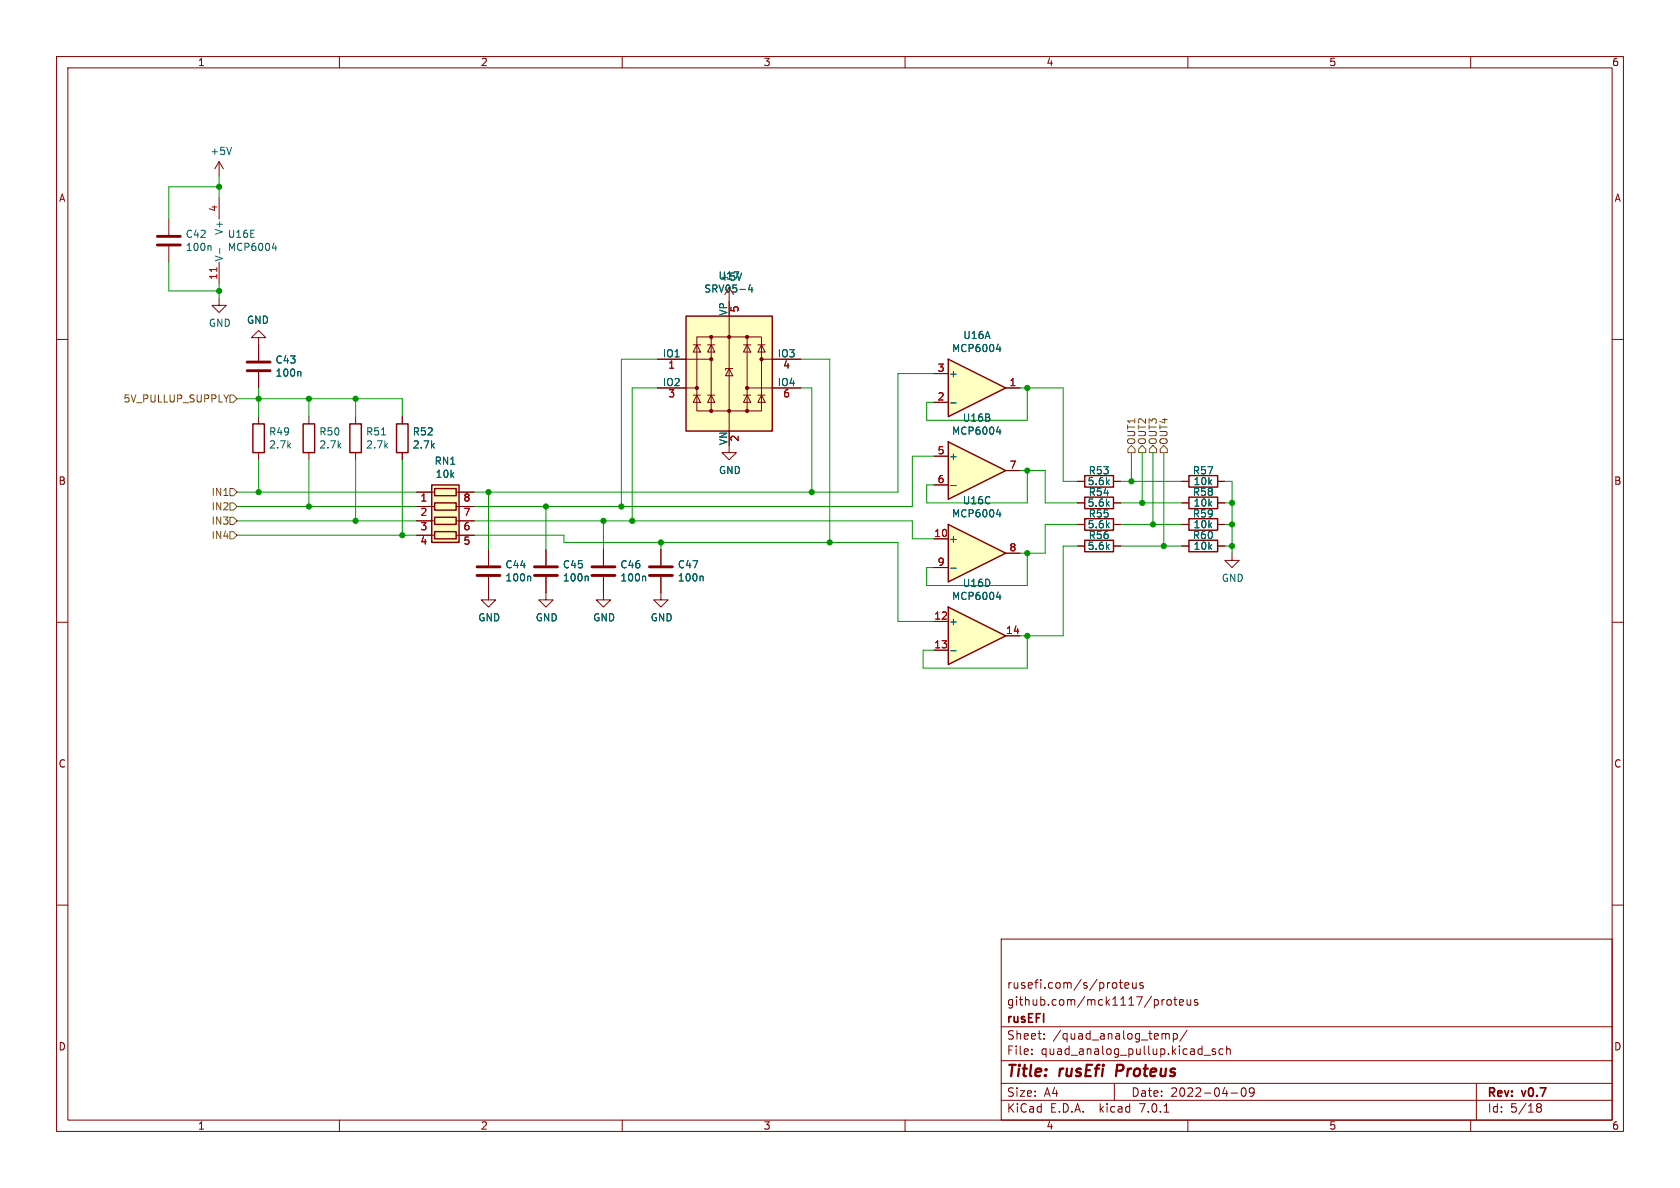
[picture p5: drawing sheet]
<svg xmlns="http://www.w3.org/2000/svg" width="297mm" height="210mm" viewBox="0 0 297 210" stroke-linecap="round" stroke-linejoin="round" font-family="sans-serif">
<g fill="none" stroke="#840000" stroke-width=".18">
<path d="M10 10h277v190h-277zM12 12h273v186h-273zM60 10v2M110 10v2M160 10v2M210 10v2M260 10v2M29.8 38.7v2.8M38.7 34.9v3.8M10 60h2M29.8 43.6v2.8M38.7 46.4v3.8"/>
<path d="M123.2 59.6h11.4v13h-11.4zM125.7 59.6v13M128.9 50.8v2.5M128.9 55.9v20.3M132.1 59.6v13M285 60h2M54.6 73.7v1.2M62.9 73.7v1.2M71.1 73.7v1.2M116.2 63.5h9.5M116.2 68.6h7M122.6 69.9h1.2"/>
<path d="M122.6 61h1.2M123.2 69.9l.6 1.2h-1.2zM123.2 61l.6 1.2h-1.2zM125.1 69.9h1.3M125.1 61h1.3M125.7 69.9l.7 1.2h-1.3zM125.7 61l.7 1.2h-1.3zM128.9 65.2l.6 1.2h-1.2zM128.9 78.7v1.3h1.3l-1.3 1.3-1.3-1.3h1.3M129.5 65.2h-1.2v.2M131.4 69.9h1.3M131.4 61h1.3"/>
<path d="M132.1 69.9l.6 1.2h-1.3zM132.1 61l.6 1.2h-1.3zM132.1 68.6h9.5M134 69.9h1.3M134 61h1.3M134.6 69.9l.7 1.2h-1.3zM134.6 61l.7 1.2h-1.3zM134.6 63.5h7M54.6 80v1.3M62.9 80v1.3M71.1 80v1.3M73.7 87h3.1"/>
<path d="M73.7 89.5h3.1M73.7 92.1h3.1M73.7 94.6h3.1M80.6 87h3.2M80.6 89.5h3.2M80.6 92.1h3.2M80.6 94.6h3.2M86.4 97.2v2.7M96.5 97.2v2.7M106.7 97.2v2.7M116.8 97.2v2.7M190.5 88.9h1.3"/>
<path d="M190.5 85.1h1.3M196.8 88.9h1.3M196.8 85.1h1.3M208.9 92.7h1.3M208.9 88.9h1.3M208.9 96.5h1.3M208.9 85.1h1.3M215.3 92.7h1.2M215.3 88.9h1.2M215.3 96.5h1.2M215.3 85.1h1.2M217.8 97.8v1.3h1.3l-1.3 1.2-1.3-1.2h1.3"/>
<path d="M10 110h2M86.4 102v4h1.2l-1.2 1.3-1.3-1.3h1.3M96.5 102v4h1.3l-1.3 1.3-1.3-1.3h1.3M106.7 102v4h1.2l-1.2 1.3-1.3-1.3h1.3M116.8 102v4h1.3l-1.3 1.3-1.2-1.3h1.2M285 110h2M10 160h2M285 160h2M177 166h108v32h-108zM197.9 173.7h.5M198.1 173.2v1.3l.3 .2M198.9 174.2l.7-.1-.1-.3-.4-.1-.2 .2v.7h.6"/>
<path d="M200.2 173.7l.1 .9 .3 .1 .3-.1M200.9 173.7v1M202.1 173.8l-.4-.1-.2 .2 .1 .2 .5 .2v.3h-.6M205.9 176.7l-.3 .1-.2 .2M206.4 176.8l.2-.1 .4 .1 .1 .6-.2 .2-.3 .1-.2-.1zM207.5 176.7h.6M207.7 176.2v1.3l.4 .2M208.5 177.2l.7-.1-.1-.3-.4-.1-.2 .2 .1 .7h.5M209.9 176.7v.9l.4 .1 .2-.1M210.5 176.7v1M211.7 176.8l-.3-.1-.3 .2 .1 .2 .5 .2v.3h-.6M60 198v2"/>
<path d="M110 198v2M160 198v2M177 194.5h108M177 191.5h108M177 187.5h108M177 181.5h108M182.4 186.3v.1M182.4 185.5v.1M184.6 183.6v.1M184.6 182.8v.1M197 191.5v3M205.8 196.6h.8"/>
<path d="M205.9 182.7l.2 .2M206.1 182.9v.8M206.1 182.9l.2-.2 .3 .1 .1 .9M207.4 182.8l.5-.1 .2 .3v.4l-.1 .2h-.6M207.4 182.7v1.5M209.9 182.1l-1.3 2M210 198v2M212.9 186.5h1.1M214.9 185.5l-.4-.1-.2 .2 .1 .2 .5 .2v.3h-.6M216.2 185.5l-.4-.1-.3 .3v.4l.1 .2h.6M216.9 185.5l.2-.1 .3 .1 .1 .9M216.9 184.9v1.5"/>
<path d="M217.6 193.2h1.2M219.6 192.4l.2-.1a.81 .81 0 0 1 .6 .6 .81 .81 0 0 1-.3 .8l-.2 .1a.81 .81 0 0 1-.6-.6 .81 .81 0 0 1 .3-.8zM221.7 192.9l-.3 .3h-.4l-.1-.3 .1-.5 .4-.1 .2 .1a.99 .99 0 0 1-.3 1.4h-.3M260 198v2M261 191.5v6.5M271.7 195.6l.2 .1M271.7 195.2l.2-.1 .5 .1 .1 .3-.3 .2M271.9 195.7h.3M271.9 195.7l-.2 .2M272.2 195.7l.3 .3-.1 .5-.2 .1-.5-.1"/>
</g>
<g fill="none" stroke="#840000" stroke-width=".25">
<path d="M121.3 55.9h15.2v20.3h-15.2zM53.6 74.9h2v5.1h-2zM61.8 74.9h2.1v5.1h-2.1zM70.1 74.9h2v5.1h-2zM76.3 85.7h4.9v10.2h-4.9zM76.8 86.4h3.8v1.2h-3.8zM76.8 88.9h3.8v1.3h-3.8zM76.8 91.4h3.8v1.3h-3.8zM76.8 94h3.8v1.3h-3.8zM191.8 84.1h5v2h-5zM191.8 87.9h5v2h-5zM210.2 91.7h5.1v2h-5.1z"/>
<path d="M210.2 87.9h5.1v2h-5.1zM210.2 95.5h5.1v2h-5.1zM210.2 84.1h5.1v2h-5.1z"/>
</g>
<g fill="#ffffc2" stroke="#ffffc2" stroke-width=".18">
<path d="M76.3 85.7h4.9v10.2h-4.9z"/>
<path d="M121.3 55.9h15.2v20.3h-15.2z"/>
</g>
<g fill="#840000" stroke="#840000" stroke-width=".18">
<circle cx="123.2" cy="68.6" r=".28"/>
<circle cx="125.7" cy="72.6" r=".28"/>
<circle cx="125.7" cy="63.5" r=".28"/>
<circle cx="125.7" cy="59.6" r=".28"/>
<circle cx="128.9" cy="72.6" r=".28"/>
<circle cx="128.9" cy="59.6" r=".28"/>
<circle cx="132.1" cy="72.6" r=".28"/>
<circle cx="132.1" cy="68.6" r=".28"/>
<circle cx="132.1" cy="59.6" r=".28"/>
<circle cx="134.6" cy="63.5" r=".28"/>
</g>
<path d="M37.1 43.4l.2 .2v.7M38.8 43.9v.9M48.1 43.9h.8M48.7 43.4v.9M131.1 48.3l-.4 1.2M132.6 50.3l-.3 .9h.8M132.9 50.8v.8M93.6 101.8l.2 .2v.7M103.8 101.8l.2 .2v.7M114 101.8l.1 .2v.7M124.1 101.8l.2 .2v.7" fill="none" stroke="#006464" stroke-width=".18"/>
<path d="M38.3 47.3v.7" fill="none" stroke="#a90000" stroke-width=".18"/>
<path d="M27.8 43.3h4.1M27.8 41.8h4.1M84.3 101.7h4.1M84.3 100.2h4.1M94.5 101.7h4.1M94.5 100.2h4.1M104.6 101.7h4.1M104.6 100.2h4.1M114.8 101.7h4.1M114.8 100.2h4.1" fill="none" stroke="#840000" stroke-width=".51"/>
<path d="M167.6 78.1l10.2 5.1-10.2 5.1z" fill="#ffffc2"/>
<path d="M167.6 78.1l10.2 5.1-10.2 5.1z" fill="none" stroke="#840000" stroke-width=".25"/>
<path d="M165.1 80.6h2.5M165.1 85.7h2.5M177.8 83.2h2.5" fill="none" stroke="#840000" stroke-width=".18"/>
<path d="M176.2 76.3h.8M176.8 75.9v.9M168.1 85.8h.9" fill="none" stroke="#006464" stroke-width=".18"/>
<path d="M167.6 107.3l10.2 5.1-10.2 5.1z" fill="#ffffc2"/>
<path d="M167.6 107.3l10.2 5.1-10.2 5.1z" fill="none" stroke="#840000" stroke-width=".25"/>
<path d="M165.1 109.9h2.5M165.1 114.9h2.5M177.8 112.4h2.5" fill="none" stroke="#840000" stroke-width=".18"/>
<path d="M168.1 115h.9M176.2 105.5h.8M176.8 105.1v.9" fill="none" stroke="#006464" stroke-width=".18"/>
<path d="M167.6 92.7l10.2 5.1-10.2 5.1z" fill="#ffffc2"/>
<path d="M167.6 92.7l10.2 5.1-10.2 5.1z" fill="none" stroke="#840000" stroke-width=".25"/>
<path d="M165.1 95.3h2.5M177.8 97.8h2.5M165.1 100.3h2.5" fill="none" stroke="#840000" stroke-width=".18"/>
<path d="M176.2 90.9h.8M176.8 90.5v.9M168.1 100.4h.9" fill="none" stroke="#006464" stroke-width=".18"/>
<path d="M167.6 63.5l10.2 5.1-10.2 5.1z" fill="#ffffc2"/>
<path d="M44.7 74.9h2v5.1h-2zM167.6 63.5l10.2 5.1-10.2 5.1zM191.8 95.5h5v2h-5zM191.8 91.7h5v2h-5z" fill="none" stroke="#840000" stroke-width=".25"/>
<g fill="none" stroke="#840000" stroke-width=".18">
<path d="M38.7 28.6l-.7 1.2M38.7 28.6v2.5M38.7 28.6l.8 1.2M38.7 52.7v1.3h1.3l-1.3 1.2-1.2-1.2h1.2M45.7 59.7h1.3l-1.3-1.3-1.3 1.3h1.3v4.1M45.7 65.8v2.8M45.7 73.7v1.2M71.1 73.7v1.2M116.2 68.6h5.1M116.2 63.5h5.1M136.5 68.6h5.1M136.5 63.5h5.1"/>
<path d="M165.1 71.1h2.5M165.1 66h2.5M177.8 68.6h2.5M45.7 80v1.3M71.1 80v1.3M73.7 87h2.5M73.7 89.5h2.5M73.7 92.1h2.5M73.7 94.6h2.5M81.3 87h2.5M81.3 89.5h2.5M81.3 92.1h2.5"/>
<path d="M81.3 94.6h2.5M86.4 97.2v2.7M96.5 97.2v2.7M106.7 97.2v2.7M116.8 97.2v2.7M165.1 80.6h2.5M165.1 85.7h2.5M165.1 95.3h2.5M177.8 83.2h2.5M177.8 97.8h2.5M190.5 96.5h1.3M190.5 92.7h1.3"/>
<path d="M190.5 85.1h1.3M190.5 88.9h1.3M196.8 96.5h1.3M196.8 92.7h1.3M196.8 85.1h1.3M196.8 88.9h1.3M208.9 96.5h1.3M208.9 92.7h1.3M208.9 85.1h1.3M208.9 88.9h1.3M215.3 96.5h1.2M215.3 92.7h1.2"/>
<path d="M215.3 85.1h1.2M215.3 88.9h1.2M86.4 102v2.8M96.5 102v2.8M106.7 102v2.8M116.8 102v2.8M165.1 109.9h2.5M165.1 114.9h2.5M165.1 100.3h2.5M177.8 112.4h2.5"/>
</g>
<g fill="none" stroke="#006464" stroke-width=".18">
<path d="M40.9 26l-.4 1.3M131.1 48.3l-.4 1.2M132.6 50.3l-.3 .9h.8M132.9 50.8v.8M53 65.7l.2 .1v.7M168.1 71.2h.9M176.2 61.7h.8M176.2 76.3h.8M176.8 61.3v.9M176.8 75.9v.9M168.1 85.8h.9M176.2 90.9h.8"/>
<path d="M176.8 90.5v.9M93.6 101.8l.2 .2v.7M103.8 101.8l.2 .2v.7M114 101.8l.1 .2v.7M124.1 101.8l.2 .2v.7M168.1 115h.9M168.1 100.4h.9M176.2 105.5h.8M176.8 105.1v.9"/>
</g>
<path d="M43.7 65.5h4.1M43.7 64h4.1" fill="none" stroke="#840000" stroke-width=".51"/>
<path d="M40.4 69.8l-.4 .7M40.6 69.9h.7l.6 .6-.6 .6h-.7zM200 78.7l.7 .7v.6h-1.3v-.6zM201.3 79.4l.6-.7 .7 .7v.6h-1.3zM203.8 78.7l.7 .7v.6h-1.3v-.6zM205.7 78.7l.7 .7v.6h-1.3v-.6zM39.6 87.6h.7M40.6 88.9h.7l.6 .6-.6 .7h-.7zM40.6 86.4h.7l.6 .6-.6 .6h-.7zM40.6 91.4h.7l.6 .7-.6 .6h-.7zM40.6 94h.7l.6 .6-.6 .7h-.7z" fill="none" stroke="#725600" stroke-width=".18"/>
<g fill="none" stroke="#009600" stroke-width=".18">
<path d="M38.7 31.1v3.8M38.7 33h-8.9v5.7M29.8 46.4v5h8.9M38.7 50.2v2.5M41.9 70.5h29.2v3.2M45.7 68.6v5.1M54.6 70.5v3.2M62.9 70.5v3.2M116.2 68.6h-4.4v23.5M116.2 63.5h-6.3v26M141.6 68.6h1.9v18.4M141.6 63.5h5.1v32.4"/>
<path d="M165.1 66h-6.4v21h-74.9M180.3 68.6h7.7v16.5h2.5M181.6 68.6v5.7h-17.8v-3.2h1.3M41.9 94.6h31.8M41.9 87h31.8M41.9 89.5h31.8M41.9 92.1h31.8M45.7 81.3v5.7M54.6 81.3v8.2M62.9 81.3v10.8M71.1 81.3v13.3M83.8 94.6h15.9v1.3h59v14h6.4"/>
<path d="M83.8 92.1h77.5v3.2h3.8M86.4 87v10.2M96.5 89.5v7.7M106.7 92.1v5.1M116.8 95.9v1.3M165.1 80.6h-3.8v8.9h-77.5M180.3 83.2h4.5v5.7h5.7M181.6 83.2v5.7h-17.8v-3.2h1.3M181.6 97.8v5.7h-17.8v-3.2h1.3M190.5 96.5h-2.5v15.9h-7.7M190.5 92.7h-5.7v5.1h-4.5M198.1 96.5h10.8"/>
<path d="M198.1 88.9h10.8M198.1 85.1h10.8M198.1 92.7h10.8M200 80v5.1M201.9 80v8.9M203.8 80v12.7M205.7 80v16.5M216.5 96.5h1.3M216.5 88.9h1.3M216.5 85.1h1.3v12.7M216.5 92.7h1.3M181.6 112.4v5.7h-18.4v-3.2h1.9"/>
</g>
<g fill="#009600" stroke="#009600" stroke-width=".18">
<circle cx="71.1" cy="94.6" r=".46"/>
<circle cx="86.4" cy="87" r=".46"/>
<circle cx="54.6" cy="89.5" r=".46"/>
<circle cx="62.9" cy="92.1" r=".46"/>
<circle cx="106.7" cy="92.1" r=".46"/>
<circle cx="96.5" cy="89.5" r=".46"/>
<circle cx="217.8" cy="96.5" r=".46"/>
<circle cx="205.7" cy="96.5" r=".46"/>
<circle cx="203.8" cy="92.7" r=".46"/>
<circle cx="217.8" cy="92.7" r=".46"/>
<circle cx="217.8" cy="88.9" r=".46"/>
<circle cx="143.5" cy="87" r=".46"/>
<circle cx="146.7" cy="95.9" r=".46"/>
<circle cx="109.9" cy="89.5" r=".46"/>
<circle cx="116.8" cy="95.9" r=".46"/>
<circle cx="111.8" cy="92.1" r=".46"/>
<circle cx="181.6" cy="112.4" r=".46"/>
<circle cx="181.6" cy="83.2" r=".46"/>
<circle cx="181.6" cy="68.6" r=".46"/>
<circle cx="38.7" cy="51.4" r=".46"/>
<circle cx="45.7" cy="70.5" r=".46"/>
<circle cx="62.9" cy="70.5" r=".46"/>
<circle cx="38.7" cy="33" r=".46"/>
<circle cx="54.6" cy="70.5" r=".46"/>
<circle cx="45.7" cy="87" r=".46"/>
<circle cx="201.9" cy="88.9" r=".46"/>
<circle cx="181.6" cy="97.8" r=".46"/>
<circle cx="200" cy="85.1" r=".46"/>
</g>
<g font-size="2.8" fill="#840000">
<text x="178" y="190.8">Title:</text>
<text x="187.4" y="190.8">rusEfi</text>
<text x="198" y="190.8">Proteus</text>
</g>
<g font-size="2.1" fill="#840000">
<text x="178" y="177.9">github.com/mck1117/proteus</text>
<text x="178" y="174.9">rusefi.com/s/proteus</text>
<text x="178" y="183.9">Sheet:</text>
<text x="178" y="181.1">rusEFI</text>
<text x="186.2" y="183.9">/quad_analog_temp/</text>
<text x="178" y="186.6">File:</text>
<text x="184" y="186.6">quad_analog_pullup.kicad_sch</text>
<text x="178" y="196.8">KiCad</text>
<text x="178" y="194">Size:</text>
<text x="184.6" y="194">A4</text>
<text x="185.7" y="196.8">E.D.A.</text>
<text x="194.4" y="196.8">kicad</text>
<text x="200" y="194">Date:</text>
<text x="201.5" y="196.8">7.0.1</text>
<text x="206.9" y="194">2022-04-09</text>
<text x="263" y="194.2">Rev:</text>
<text x="263" y="196.8">Id:</text>
<text x="267" y="196.8">5/18</text>
<text x="269.2" y="194.2">v0.7</text>
</g>
<g font-size="1.8" fill="#840000">
<text x="35" y="11.8">1</text>
<text x="85" y="11.8">2</text>
<text x="135" y="11.8">3</text>
<text x="185" y="11.8">4</text>
<text x="235" y="11.8">5</text>
<text x="285" y="11.8">6</text>
<text x="10.4" y="35.8">A</text>
<text x="285.4" y="35.8">A</text>
<text x="10.3" y="85.8">B</text>
<text x="285.3" y="85.8">B</text>
<text x="10.3" y="135.8">C</text>
<text x="285.3" y="135.8">C</text>
<text x="10.3" y="185.8">D</text>
<text x="285.3" y="185.8">D</text>
<text x="35" y="199.8">1</text>
<text x="85" y="199.8">2</text>
<text x="135" y="199.8">3</text>
<text x="185" y="199.8">4</text>
<text x="235" y="199.8">5</text>
<text x="285" y="199.8">6</text>
</g>
<g font-size="1.8" fill="#006464">
<text x="37.1" y="27.5">+5V</text>
<text x="39.6" y="41.6" transform="rotate(-90 39.6 41.6)">V+</text>
<text x="32.8" y="42.2">C42</text>
<text x="32.8" y="44.5">100n</text>
<text x="39.6" y="46.2" transform="rotate(-90 39.6 46.2)">V-</text>
<text x="40.2" y="42.2">U16E</text>
<text x="40.2" y="44.5">MCP6004</text>
<text x="124.5" y="51.9">SRV05-4</text>
<text x="127" y="49.6">U17</text>
<text x="127.3" y="49.8">+5V</text>
<text x="36.9" y="57.9">GND</text>
<text x="43.6" y="57.4">GND</text>
<text x="128.7" y="55.9" transform="rotate(-90 128.7 55.9)">VP</text>
<text x="48.6" y="64.4">C43</text>
<text x="117.1" y="63.2">IO1</text>
<text x="137.4" y="63.2">IO3</text>
<text x="168.2" y="62.4">MCP6004</text>
<text x="170.2" y="60.1">U16A</text>
<text x="48.6" y="66.7">100n</text>
<text x="117.1" y="68.3">IO2</text>
<text x="137.4" y="68.3">IO4</text>
<text x="167.8" y="66.9">+</text>
<text x="47.5" y="77.1">R49</text>
<text x="56.4" y="77.1">R50</text>
<text x="64.7" y="77.1">R51</text>
<text x="72.9" y="77.1">R52</text>
<text x="168.2" y="77">MCP6004</text>
<text x="170.1" y="74.7">U16B</text>
<text x="47.5" y="79.4">2.7k</text>
<text x="56.4" y="79.4">2.7k</text>
<text x="64.7" y="79.4">2.7k</text>
<text x="72.9" y="79.4">2.7k</text>
<text x="76.8" y="82.3">RN1</text>
<text x="127" y="84">GND</text>
<text x="128.7" y="78.7" transform="rotate(-90 128.7 78.7)">VN</text>
<text x="167.8" y="81.5">+</text>
<text x="77" y="84.6">10k</text>
<text x="170.1" y="89.3">U16C</text>
<text x="192.2" y="85.9">5.6k</text>
<text x="192.2" y="89.7">5.6k</text>
<text x="192.4" y="84">R53</text>
<text x="192.4" y="87.8">R54</text>
<text x="210.8" y="87.8">R58</text>
<text x="210.8" y="84">R57</text>
<text x="210.9" y="89.7">10k</text>
<text x="210.9" y="85.9">10k</text>
<text x="168.2" y="91.6">MCP6004</text>
<text x="192.2" y="93.5">5.6k</text>
<text x="192.4" y="95.4">R56</text>
<text x="192.4" y="91.6">R55</text>
<text x="210.8" y="91.6">R59</text>
<text x="210.8" y="95.4">R60</text>
<text x="210.9" y="93.5">10k</text>
<text x="89.3" y="100.6">C44</text>
<text x="99.4" y="100.6">C45</text>
<text x="109.6" y="100.6">C46</text>
<text x="119.8" y="100.6">C47</text>
<text x="167.8" y="96.1">+</text>
<text x="192.2" y="97.3">5.6k</text>
<text x="210.9" y="97.3">10k</text>
<text x="89.3" y="102.9">100n</text>
<text x="99.4" y="102.9">100n</text>
<text x="109.6" y="102.9">100n</text>
<text x="119.8" y="102.9">100n</text>
<text x="168.2" y="106.2">MCP6004</text>
<text x="170.1" y="103.9">U16D</text>
<text x="215.9" y="103">GND</text>
<text x="84.5" y="110">GND</text>
<text x="94.6" y="110">GND</text>
<text x="104.8" y="110">GND</text>
<text x="115" y="110">GND</text>
<text x="167.8" y="110.7">+</text>
</g>
<g font-size="1.8" fill="#a90000">
<text x="38.5" y="37.5" transform="rotate(-90 38.5 37.5)">4</text>
<text x="38.5" y="49.5" transform="rotate(-90 38.5 49.5)">11</text>
<text x="130.8" y="55.3" transform="rotate(-90 130.8 55.3)">5</text>
<text x="118.1" y="65.4">1</text>
<text x="138.4" y="65.4">4</text>
<text x="165.7" y="65.8">3</text>
<text x="118.1" y="70.5">3</text>
<text x="138.4" y="70.5">6</text>
<text x="165.7" y="70.9">2</text>
<text x="178.4" y="68.3">1</text>
<text x="130.8" y="78.1" transform="rotate(-90 130.8 78.1)">2</text>
<text x="165.7" y="80.4">5</text>
<text x="178.4" y="82.9">7</text>
<text x="74.3" y="88.9">1</text>
<text x="81.9" y="88.9">8</text>
<text x="165.7" y="85.5">6</text>
<text x="74.3" y="91.4">2</text>
<text x="74.3" y="94">3</text>
<text x="81.9" y="94">6</text>
<text x="81.9" y="91.4">7</text>
<text x="165.1" y="95">10</text>
<text x="74.3" y="96.5">4</text>
<text x="81.9" y="96.5">5</text>
<text x="165.7" y="100.1">9</text>
<text x="178.4" y="97.5">8</text>
<text x="165.1" y="109.6">12</text>
<text x="177.8" y="112.1">14</text>
<text x="165.1" y="114.7">13</text>
</g>
<g font-size="1.8" fill="#725600">
<text x="21.7" y="71.3">5V_PULLUP_SUPPLY</text>
<text x="200.9" y="78.6" transform="rotate(-90 200.9 78.6)">OUT1</text>
<text x="202.8" y="78.6" transform="rotate(-90 202.8 78.6)">OUT2</text>
<text x="204.7" y="78.6" transform="rotate(-90 204.7 78.6)">OUT3</text>
<text x="206.6" y="78.6" transform="rotate(-90 206.6 78.6)">OUT4</text>
<text x="37.3" y="87.8">IN1</text>
<text x="37.3" y="90.4">IN2</text>
<text x="37.3" y="92.9">IN3</text>
<text x="37.3" y="95.4">IN4</text>
</g>
</svg>
